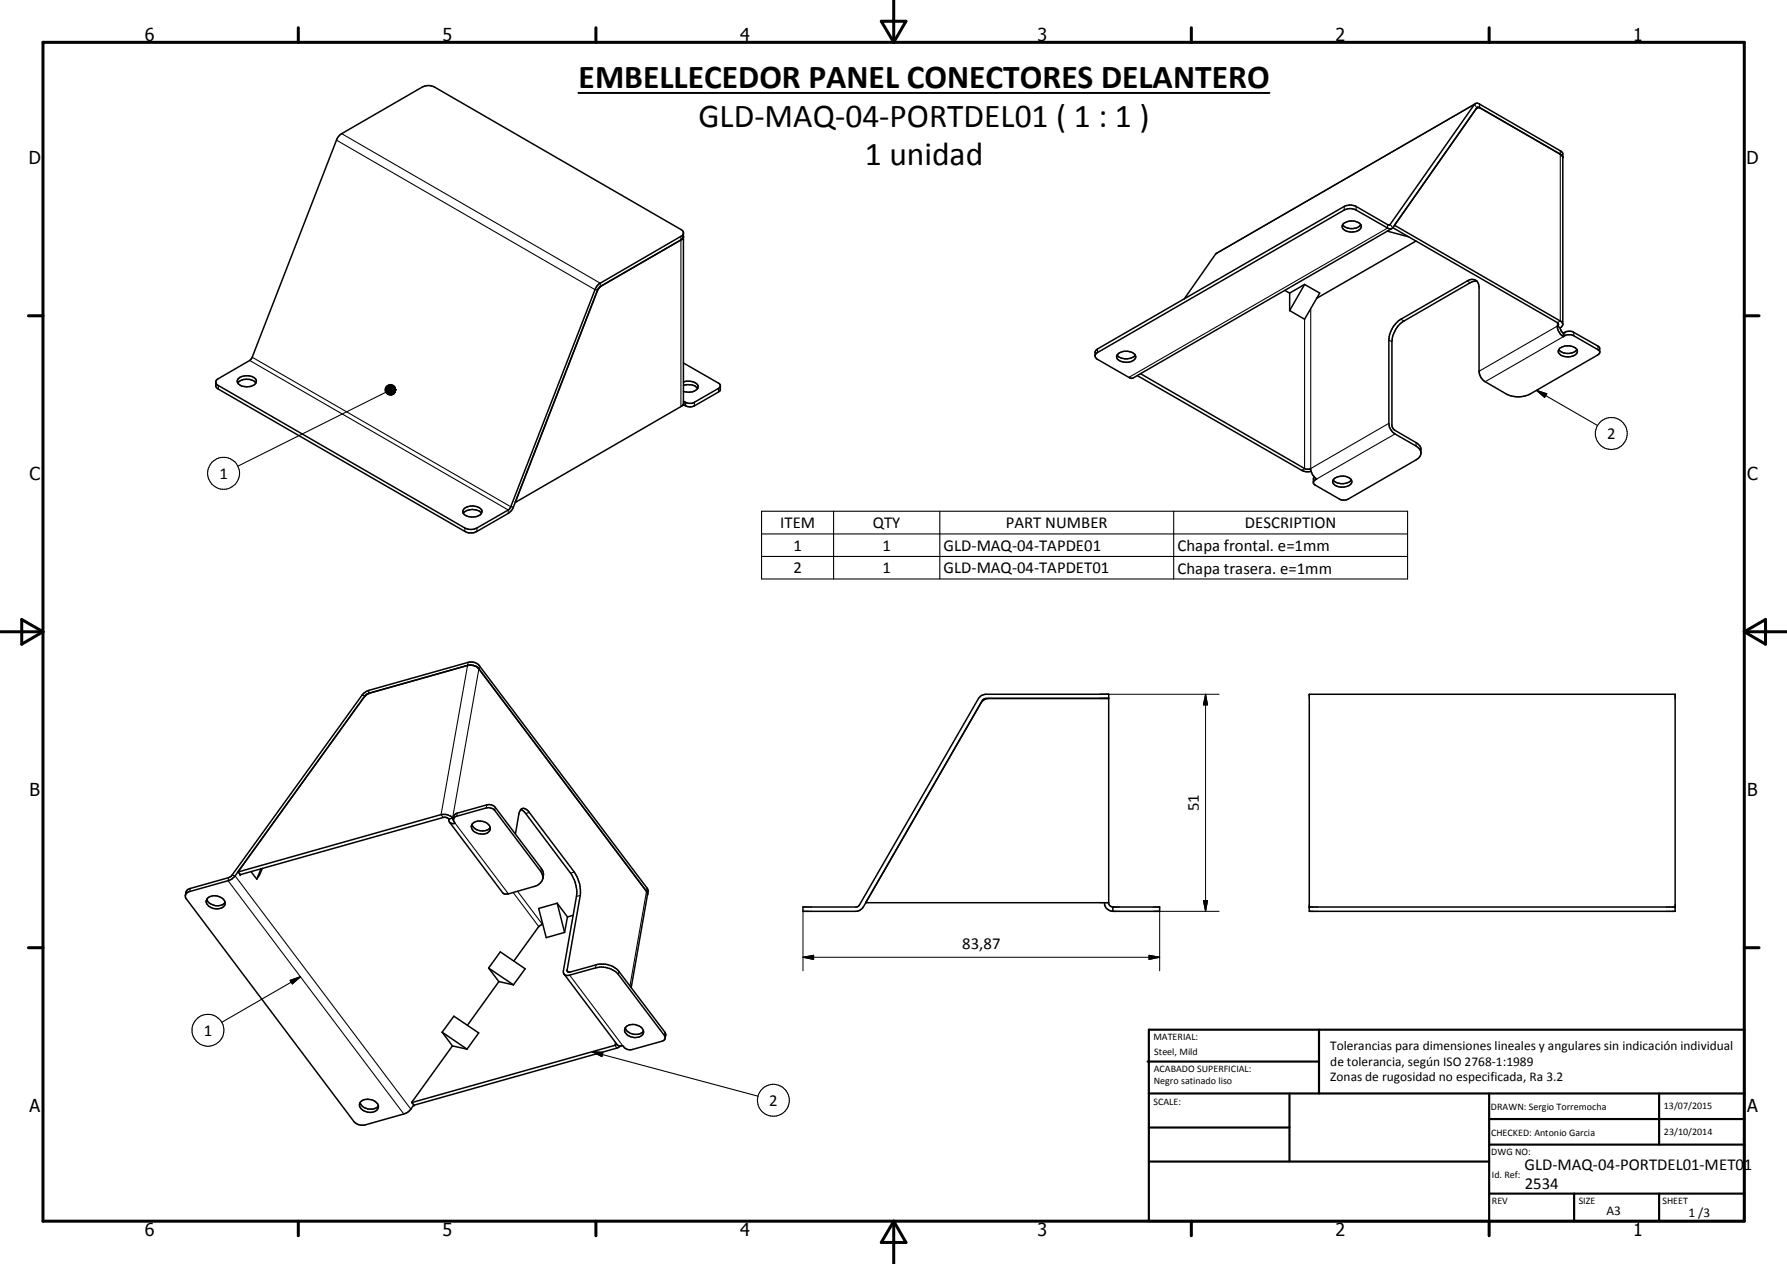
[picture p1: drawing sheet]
<svg xmlns="http://www.w3.org/2000/svg" width="420mm" height="297mm" viewBox="0 0 420 297" stroke-linecap="round" stroke-linejoin="round" font-family="sans-serif">
<g fill="none" stroke="#000" stroke-width=".35">
<path d="M346.9 24.4l-60.9 35.2-7.6 10.7M347.3 25.4l-.1 .1M348.3 25.5l-.7-.2-.6 .3M367.4 36.9l-.6-.7-19-11h-.3l-20 28.3M160.7 54.9l-.4 .5-19.4 11.3-.5 .4-.4 .6-20 51.6-.3 .5-7.6 4.3a3.1 3.1 0 0 1-2.8 0l-58.2-33.6-.4-.6M160.7 55.8l-.4 .5-19.2 11.1-.5 .5-20 51.5-1.1 1.2-7.4 4.3a2.78 2.78 0 0 1-2.8 0l-58-33.5-.6-.6 .1-1.3 .3-.3 7.6-4.5 .5-.5 20.2-51.9 .9-.9 19-11a3.1 3.1 0 0 1 2.8 0l58 33.5 .6 .8-.1 40.4-39.4 22.9M315.7 52.8a2.96 2.96 0 0 0 4.2 0M315.8 52.6a2.86 2.86 0 0 1 4.3 .5 2.04 2.04 0 0 1-2.5 1.4 1.72 1.72 0 0 1-2-1.5zM326.2 54.3l5 1.4M327.5 53.5a.86 .86 0 0 1-1.2 .1l-7.5-4.2a2.99 2.99 0 0 0-2.8 0l-57.9 33.4a.86 .86 0 0 0-.6 .9 .86 .86 0 0 0 .6 .8l7.5 4.3 .7 .1 60.9-35.2M327.5 53.5l38.7 22.3 .2 .4-.2 .4M327.9 52.8l.1 .2 39.1 22.6 .3 .5"/>
<path d="M332.9 56.6l-23.3 13.5M141.6 67.1l-1 .9-.3 .6M302.1 68.2l1.1 .7M303.2 68.9v4.1M306.7 66.8l-3.5 6.2M306.7 66.8l-3.5 2.1M306.7 66.8l3.6 2.1-3.6 6.1-3.5-2M347.2 66.1h-.5l-1.1 .4-15.5 8.9a6.1 6.1 0 0 0-2.8 4.9v19.8l.2 .6 .5 .4 4.9 2.9 1 .9a2.43 2.43 0 0 1 .1 1.9l-.5 .9-.6 .4-16.4 9.4-1.4-.1-5.9-3.4-.4-.4v-1.2l.2-.3M347.2 66.1l.4 .5 .2 .7v19.9a3 3 0 0 0 1.4 2.5l4.9 2.9a6.1 6.1 0 0 0 5.7 0l16.2-9.5 .1-1.3-.2-.4-5.9-3.3a2.37 2.37 0 0 0-2.4 .2M347.2 66.1a1.79 1.79 0 0 0-2.2-.1l-15.6 9a6.1 6.1 0 0 0-2.9 4.9v19.6a3.2 3.2 0 0 0 1.5 2.5l4.9 2.8 .8 .7 .4 .8M366.2 76.6a2.98 2.98 0 0 0 1.4 2.5M366.2 76.6l.6 .4"/>
<path d="M366.8 77l.6-.7v-40.2l-.6-.7-18.9-10.9-.9-.2-.3 .3-19.9 28.2-.4 .1-7.6-4.4a2.99 2.99 0 0 0-2.8 0l-58.3 33.8a1.39 1.39 0 0 0-.2 1.4M366.8 77l.3 .9 .5 .4M367.6 79.1a2.26 2.26 0 0 1 2.4-.2l5.7 3.3 .4 .4M367.6 78.3v.8M55.9 90a2.96 2.96 0 0 1 4.2 0M56 89.1a2.88 2.88 0 0 1 4.3 .3 1.6 1.6 0 0 1-2.1 1.5 2.02 2.02 0 0 1-2.4-1.4zM160.7 90.6a3.1 3.1 0 0 1 3.3 .7M160.7 89.8a2.77 2.77 0 0 1 3.4 .9l-.1 .6M160.7 85.3l8.2 4.7 .5 .5v1.2l-.5 .4-5.6 3.3a2.33 2.33 0 0 1-2.5-.2M160.8 94.4h-.1M160.8 95.2l-.4 .1M160.8 94.4v.8"/>
<path d="M164 91.3a2.98 2.98 0 0 1-3.3 .7M169.4 90.8l-.2 .3-5.9 3.4a2.37 2.37 0 0 1-2.5-.1M262.7 83.4a2.92 2.92 0 0 0 4.2 0M262.8 83.3a2.99 2.99 0 0 1 4.1 .2 1.26 1.26 0 0 1-1.3 1.5 2.63 2.63 0 0 1-3-.9l-.1-.4zM267.4 88.3l38.7 22.2 1.1 .4 1.1-.1M268.1 87.8l38.6 22.3 .4 .2 1.1-.2a3.1 3.1 0 0 0 1.4 2.5l-.8 .6M366.5 82.2a2.98 2.98 0 0 0 4.2 0M366.7 81.8a3.2 3.2 0 0 1 4.1 .4 1.2 1.2 0 0 1-1.2 1.5 2.58 2.58 0 0 1-3.2-1.1zM109 119.7a2.94 2.94 0 0 1 4.3 .3 2.04 2.04 0 0 1-2.7 1.5 1.35 1.35 0 0 1-1.7-1.6zM121.2 118h.1M121.2 117.9v.1M313.5 112.8a2.98 2.98 0 0 0 4.2 0"/>
<path d="M313.7 112.5a2.88 2.88 0 0 1 4.1 .5 1.78 1.78 0 0 1-2 1.5 2.05 2.05 0 0 1-2.5-1.4zM108.9 120.6a3.1 3.1 0 0 1 4.3 0M87.2 162.8l-1 .4-.7 .8M232.4 164.1l-1 .3-.7 .7-27.1 47h57.1M260.7 164.1h-28.9l-.6 .2-28.4 49.1-.9 .6-.7 .2h-12.4v-1.1h12.7l.3-.1 28.3-48.9 .7-.7 1-.2h28.9v49.2l.4 .5 .6 .2M307.8 163.2h86.1v51h-86.1zM105.6 192.5a.92 .92 0 0 0 .3 1 .92 .92 0 0 0 1.1 0l-.3-.5-.1-.5M105.6 192.5l-.8-.4h-.6l-47.7 13.4-.5-.6M106.4 192.2l.2 .5M106.4 192.2l-.4-.4-.9-.4h-1.4l-47.7 13.5M106.4 192.2l-.8 .3M106.6 192.5l.2-.9 .5-.4 7.2-2.1a1.87 1.87 0 0 1 1.9 .6l11.1 14.6a2.32 2.32 0 0 1 .1 2.2"/>
<path d="M106.6 192.5l.5-.6 7.2-2 .6-.1 1.1 .3 11.2 14.7a2.17 2.17 0 0 1-1.6 3.5l-6.1 1.8h-.8l-.4-.2-12.6-16.7M110.9 193.7a2.65 2.65 0 0 0 4.4 .8M111.2 193.5a2.73 2.73 0 0 1 4.1 1 1.69 1.69 0 0 1-2.4 1.5 1.84 1.84 0 0 1-2-2.1zM122.5 190.2a1.27 1.27 0 0 1 1.9 .7l10.6 14a7.9 7.9 0 0 1 1.4 5.5l-3.1 17.7 .3 .3 .3 .1 6.3-1.8a5.2 5.2 0 0 1 5.3 1.6l10.9 14.3 .1 .5-.1 .9M122.5 190.2l-.5 1.1-.8 4.7M122.5 190.2l1.1 1 10.5 14a7.9 7.9 0 0 1 1.4 5.5l-3.1 17.5a.95 .95 0 0 0 .5 1 .95 .95 0 0 0 1 0l6.1-1.7a5.4 5.4 0 0 1 5.4 1.5l10.8 14.4a.81 .81 0 0 1-.6 1.3l-6.9 1.9a2.01 2.01 0 0 1-2.3-.9l-.8 .1-.5-.3-12.5-16.6M48.6 211.3a2.64 2.64 0 0 0 4.3 .7M48.9 211a2.81 2.81 0 0 1 4 .8 1.44 1.44 0 0 1-1.7 1.8 2.52 2.52 0 0 1-2.7-1.7zM56 204.9h.1M56 204.8v.1M59 204.9l1.4 1.7M61.4 204.2l-1 2.4"/>
<path d="M61.7 204.1l-.7 1.6-.6 .9M127.6 217.1l-1.1 .8-5.7 7.9M131 212.3l-4.4 1.2 1.8 6.8 4.3-1.2M131 212.3l1.7 6.8M131 212.3l2.4 3.2M133.4 215.5l-.7 3.6M134.8 215.1l-1.4 .4M152.2 210.3l-.2-.8-39.4-52.3a2.6 2.6 0 0 0-2.7-.8l-23.3 6.5-.7 .5-30.8 42.7-1.2 .8-9.3 2.6a1.09 1.09 0 0 0-.8 1.8l39.6 52.5 .8 .5 1.4 .1 9.3-2.6 1.2-.6 1.2-1.5M152.2 210.3l.2-1-.3-.6-39.4-52.2a2.6 2.6 0 0 0-2.6-.8l-23.3 6.5-1.2 .7-31.2 42.9-.6 .4-9.6 2.8a1.48 1.48 0 0 0-.6 1.4M152.2 210.3l-3.8 21.8M259.7 212.1a2 2 0 0 0 2 2.1M261.7 213.1h11v1.1h-11"/>
<path d="M261.7 213.1v1.1M307.8 213.1h86.1M114.9 227.5l5.8 3.9M114.9 227.5l2.4 3.2M114.9 227.5l2.7-3.8 5.9 4-2.8 3.7M117.3 230.7l-7.4 10.3M117.3 230.7l3.4 .7M84.7 259.1a2.66 2.66 0 0 0 4.3 .8M84.9 258.8a2.75 2.75 0 0 1 4.1 1.1 1.9 1.9 0 0 1-2.8 1.4 1.63 1.63 0 0 1-1.5-2.3zM96.8 259.1l.5 .6M97.3 259.7h.1M104 242.6l5.8 3.9"/>
<path d="M104 242.6l2.4 3.2M104 242.6l2.7-3.8 5.9 3.9-2.8 3.8M106.4 245.8l-9.6 13.3M106.4 245.8l3.4 .7M145 245.4l-.4 .3-47.8 13.4M145.8 245.8l-.7 .5-47.7 13.4M147 241.6a2.64 2.64 0 0 0 4.3 .7M147.1 241.5a2.69 2.69 0 0 1 4.2 .8 1.74 1.74 0 0 1-2.3 1.5 2.3 2.3 0 0 1-2.2-1.6z"/>
</g>
<g fill="none" stroke="#000" stroke-width=".25">
<path d="M79.1 32.9l60.8 35.2h.6M80.3 31.4l60.8 35.1v.9M347.2 25.3l-.5-.7-60.9 35.1M347.9 24.5l-.1 .8M366.8 35.4v40l-.6 .4v.8l-18.4 10.6M160.1 55.5v40M316 48.5v.9M318.8 48.5v.9M326.3 52.8v.8l-60.9 35.1M326.6 52.9l.2-.2 .7 .8M328 53l-.3 .1M306.7 75v35.1l-.6 .4"/>
<path d="M308.2 72.6v37.5l18.3-10.6M326.5 79.9l.8 .4M329.4 75l.7 .4M345 66l.6 .5M367.6 79.1l-18.4 10.6M367.9 78.1v.8M370 78.1v.8M51.3 90.6v.8M58.7 84.7l60.8 35.1v.8M59.3 83.9l60.8 35.2h.6M90.5 91.5l2.5 .1-2.5 .1zM90.5 91.7l2.5-.1-2.4 .4z"/>
<path d="M90.5 91.6h2.5M90.6 91.2l2.4 .4-2.5-.1zM90.6 92l2.4-.4-2.3 .6zM90.7 92.2l-34.8 17.4M90.7 91l2.3 .6-2.4-.4zM90.7 92.2l2.3-.6-2.1 .9zM90.9 90.8l.2-.2 1.9 1zM90.9 90.8l2.1 .8-2.3-.6zM90.9 92.5l2.1-.9-1.9 1zM91.1 90.6l.2-.1 1.7 1.1zM91.1 92.6l1.9-1-1.7 1.2zM91.3 90.5l.3-.1 1.4 1.2z"/>
<path d="M91.3 92.8l1.7-1.2-1.4 1.2zM91.6 90.4l.3-.1 1.1 1.3zM91.6 92.8l1.4-1.2-1.1 1.3zM91.9 90.3l.2 .1 .9 1.2zM92.1 90.4l.3 .1 .6 1.1zM92.4 90.5l.2 .2 .4 .9zM92.6 90.7l.4 .9zM92.8 90.8l.2 .8zM92.9 91.1l.1 .5zM93 91.6l-.9 1.2-.2 .1zM93 91.6l-.6 1.1-.3 .1zM93 91.6l-.4 1-.2 .1z"/>
<path d="M93 91.6l-.4 1zM93 91.6l-.2 .8zM93 91.6l-.1 .5zM93 91.6v.3zM160.7 94.3l.1 .1M161.2 94.5v.9M163.3 94.5v.9M168.9 91.3v.8M258.1 82v.8M361.3 91.7l2.4 .8-.5 .9zM361.3 91.7l14.3 8.3M375.7 81.3v.9"/>
<path d="M309.2 112.3v.5M328 102l-18.4 10.6M332.9 104v.8M109.3 124.1v.8M112.1 124.1v.8M179.1 120.1h151.9v16h-151.9zM179.1 125.5h151.9M179.1 130.8h151.9M196 120.1v16M221 120.1v16M276 120.1v16M110.1 155.7l-6.4 35.7 .5 .7"/>
<path d="M112.7 156.5l-6.3 35.7 .2 .3M85.1 163.4l.7 .2M86.8 162.2l-.2 .8M107 193.5l12.5 16.6M107.5 191.1l-.1 .7M114.5 189.1l-.2 .8M116.4 189.7l-.1 .8M124.4 190.9l-.8 .3M44.7 208.8l-.1 .7M53.8 206.2l-.2 .8 41.3 54.8M54.6 205.7l.7 .1 41.3 54.8M56 204.9l.5 .6"/>
<path d="M120.6 209.7l6.1 8.1M121.7 209.4l5.8 7.8M127.3 204.1l-.1 .7M135 204.9l-.9 .3M136.4 210.4l-.9 .3M152.1 208.7l-4 23M68.2 230.4l2.4-.9-1.9 1.7zM70.6 229.5l-18.5 10.7M133.3 228l.4 .5M133.9 229.2l12.5 16.5M140.2 226.7l-.2 .8M145.5 228.3l-.1 .7"/>
<path d="M96.9 259.1l.5 .6M139.2 247.1l2.6 .2-.3 1zM139.2 247.1l39 10.5M144.7 244.9l-.1 .8 .5 .6M156.4 242.6l-.2 .8"/>
<circle cx="52.6" cy="111.2" r="3.8"/>
<circle cx="378.8" cy="101.9" r="3.7"/>
<circle cx="48.9" cy="242.1" r="3.8"/>
<circle cx="181.9" cy="258.6" r="3.8"/>
</g>
<path d="M136 21.8h162.5" fill="none" stroke="#000" stroke-width=".46"/>
<g fill="#000">
<circle cx="56.5" cy="205.5" r=".18"/>
<circle cx="307.8" cy="213.1" r=".18"/>
<circle cx="393.9" cy="213.1" r=".18"/>
<circle cx="97.3" cy="259.7" r=".18"/>
</g>
<g fill="none" stroke="#000" stroke-width=".71">
<path d="M10.1 9.9h400v277.1h-400zM70.1 6.5v3.4M140.1 6.5v3.4M207.2 5h5.8l-2.9 4.9zM210.1 0v9.9M280.1 6.5v3.4M350.1 6.5v3.4M6.7 74.2h3.4M410.1 74.2h3.5M.1 148.5h10M5.1 145.6l5 2.9-5 2.9zM410.1 148.5h10"/>
<path d="M410.1 148.5l5-2.9v5.8zM6.7 222.7h3.4M410.1 222.7h3.5M70.1 287v3.4M140.1 287v3.4M210.1 287v10M210.1 287l2.9 5h-5.8zM280.1 287v3.4M350.1 287v3.4"/>
</g>
<g fill="none" stroke="#000" stroke-width=".51">
<path d="M269.8 249.5h40.3M270.1 242h140v45h-140zM270.1 257h140M303.2 257v16M310.1 242v15M350.1 257v30M390.1 257v12M270.1 265h33.1M270.1 273h80M350.1 269h60M350.1 263h60M350.1 280.5h60"/>
<path d="M370.1 280.5v6.5M390.1 280.5v6.5"/>
</g>
<g fill="#000">
<path d="M92.9 91.1l.1 .5zM92.8 90.8l.2 .8zM92.6 90.7l.4 .9zM92.4 90.5l.2 .2 .4 .9zM92.1 90.4l.3 .1 .6 1.1zM91.9 90.3l.2 .1 .9 1.2zM91.6 90.4l.3-.1 1.1 1.3zM91.3 90.5l.3-.1 1.4 1.2zM91.1 90.6l.2-.1 1.7 1.1zM90.9 90.8l.2-.2 1.9 1zM90.9 90.8l2.1 .8-2.3-.6zM90.7 91l2.3 .6-2.4-.4z"/>
<path d="M90.6 92l2.4-.4-2.3 .6zM90.7 92.2l2.3-.6-2.1 .9zM90.9 92.5l2.1-.9-1.9 1zM91.1 92.6l1.9-1-1.7 1.2zM91.3 92.8l1.7-1.2-1.4 1.2zM91.6 92.8l1.4-1.2-1.1 1.3zM93 91.6l-.9 1.2-.2 .1zM93 91.6l-.6 1.1-.3 .1zM93 91.6l-.4 1-.2 .1zM93 91.6l-.4 1zM93 91.6l-.2 .8zM93 91.6l-.1 .5z"/>
<path d="M93 91.6v.3zM361.3 91.7l2.4 .8-.5 .9zM283.5 163.2l.4 2.5h-1zM282.9 211.6h1l-.4 2.6zM68.2 230.4l2.4-.9-1.9 1.7zM188.8 225l2.5-.5v1zM270.2 224.5l2.5 .5-2.5 .5zM139.2 247.1l2.6 .2-.3 1z"/>
</g>
<path d="M90.5 91.4h2.5M90.5 91.8h2.5" fill="none" stroke="#000" stroke-width=".38"/>
<path d="M258.6 163.2h28M283.5 163.2l.4 2.5h-1zM283.5 163.2v51M188.8 214.2v13.9M271.2 214.2h15.4M272.7 214.2v13.9M282.9 211.6h1l-.4 2.6zM188.8 225l2.5-.5v1zM188.8 225h83.9M270.2 224.5l2.5 .5-2.5 .5z" fill="none" stroke="#000" stroke-width=".24"/>
<g font-size="7.9">
<text x="136" y="20.7">EMBELLECEDOR PANEL CONECTORES DELANTERO</text>
<text x="164.2" y="29.8">GLD-MAQ-04-PORTDEL01 ( 1 : 1 )</text>
<text x="203.3" y="38.8">1 unidad</text>
</g>
<g font-size="4.2">
<text x="34" y="9.6">6</text>
<text x="104" y="9.6">5</text>
<text x="174" y="9.6">4</text>
<text x="244" y="9.6">3</text>
<text x="314" y="9.6">2</text>
<text x="384" y="9.6">1</text>
<text x="6.8" y="38.7">D</text>
<text x="410.6" y="38.7">D</text>
<text x="7" y="112.9">C</text>
<text x="410.8" y="112.9">C</text>
<text x="7" y="187.1">B</text>
<text x="410.8" y="187.1">B</text>
<text x="7" y="261.4">A</text>
<text x="410.8" y="261.4">A</text>
<text x="34" y="290.4">6</text>
<text x="104" y="290.4">5</text>
<text x="174" y="290.4">4</text>
<text x="244" y="290.4">3</text>
<text x="314" y="290.4">2</text>
<text x="384" y="290.4">1</text>
</g>
<g font-size="3.9">
<text x="377.9" y="103.2">2</text>
<text x="51.6" y="112.5">1</text>
<text x="183.5" y="124.1">ITEM</text>
<text x="205.2" y="124.1">QTY</text>
<text x="236.5" y="124.1">PART NUMBER</text>
<text x="292.7" y="124.1">DESCRIPTION</text>
<text x="186.6" y="129.4">1</text>
<text x="207.5" y="129.4">1</text>
<text x="221.9" y="129.4">GLD-MAQ-04-TAPDE01</text>
<text x="276.8" y="129.5">Chapa frontal. e=1mm</text>
<text x="186.6" y="134.7">2</text>
<text x="207.5" y="134.7">1</text>
<text x="221.9" y="134.7">GLD-MAQ-04-TAPDET01</text>
<text x="276.8" y="134.8">Chapa trasera. e=1mm</text>
<text x="281.9" y="190.7" transform="rotate(-90 281.9 190.7)">51</text>
<text x="226.3" y="222.9">83,87</text>
<text x="47.9" y="243.4">1</text>
<text x="180.9" y="259.8">2</text>
<text x="358.5" y="275">GLD-MAQ-04-PORTDEL01-MET01</text>
<text x="358.5" y="279.4">2534</text>
</g>
<g font-size="3.1">
<text x="312.7" y="246.8">Tolerancias para dimensiones lineales y angulares sin indicación individual</text>
<text x="312.7" y="250.4">de tolerancia, según ISO 2768-1:1989</text>
<text x="312.7" y="254">Zonas de rugosidad no especificada, Ra 3.2</text>
<text x="377.7" y="285.6">A3</text>
<text x="397" y="285.9">1 /3</text>
</g>
<g font-size="2.4">
<text x="271.2" y="244.4">MATERIAL:</text>
<text x="271.3" y="252">ACABADO SUPERFICIAL:</text>
<text x="271.4" y="247.9">Steel, Mild</text>
<text x="271.3" y="254.6">Negro satinado liso</text>
<text x="271.2" y="259.7">SCALE:</text>
<text x="350.6" y="260.8">DRAWN: Sergio Torremocha</text>
<text x="391.2" y="260.6">13/07/2015</text>
<text x="350.6" y="267">CHECKED: Antonio Garcia</text>
<text x="391.2" y="266.7">23/10/2014</text>
<text x="350.6" y="271.4">DWG NO:</text>
<text x="350.8" y="276.9">Id. Ref:</text>
<text x="350.8" y="282.8">REV</text>
<text x="371.2" y="282.9">SIZE</text>
<text x="390.9" y="282.9">SHEET</text>
</g>
</svg>
